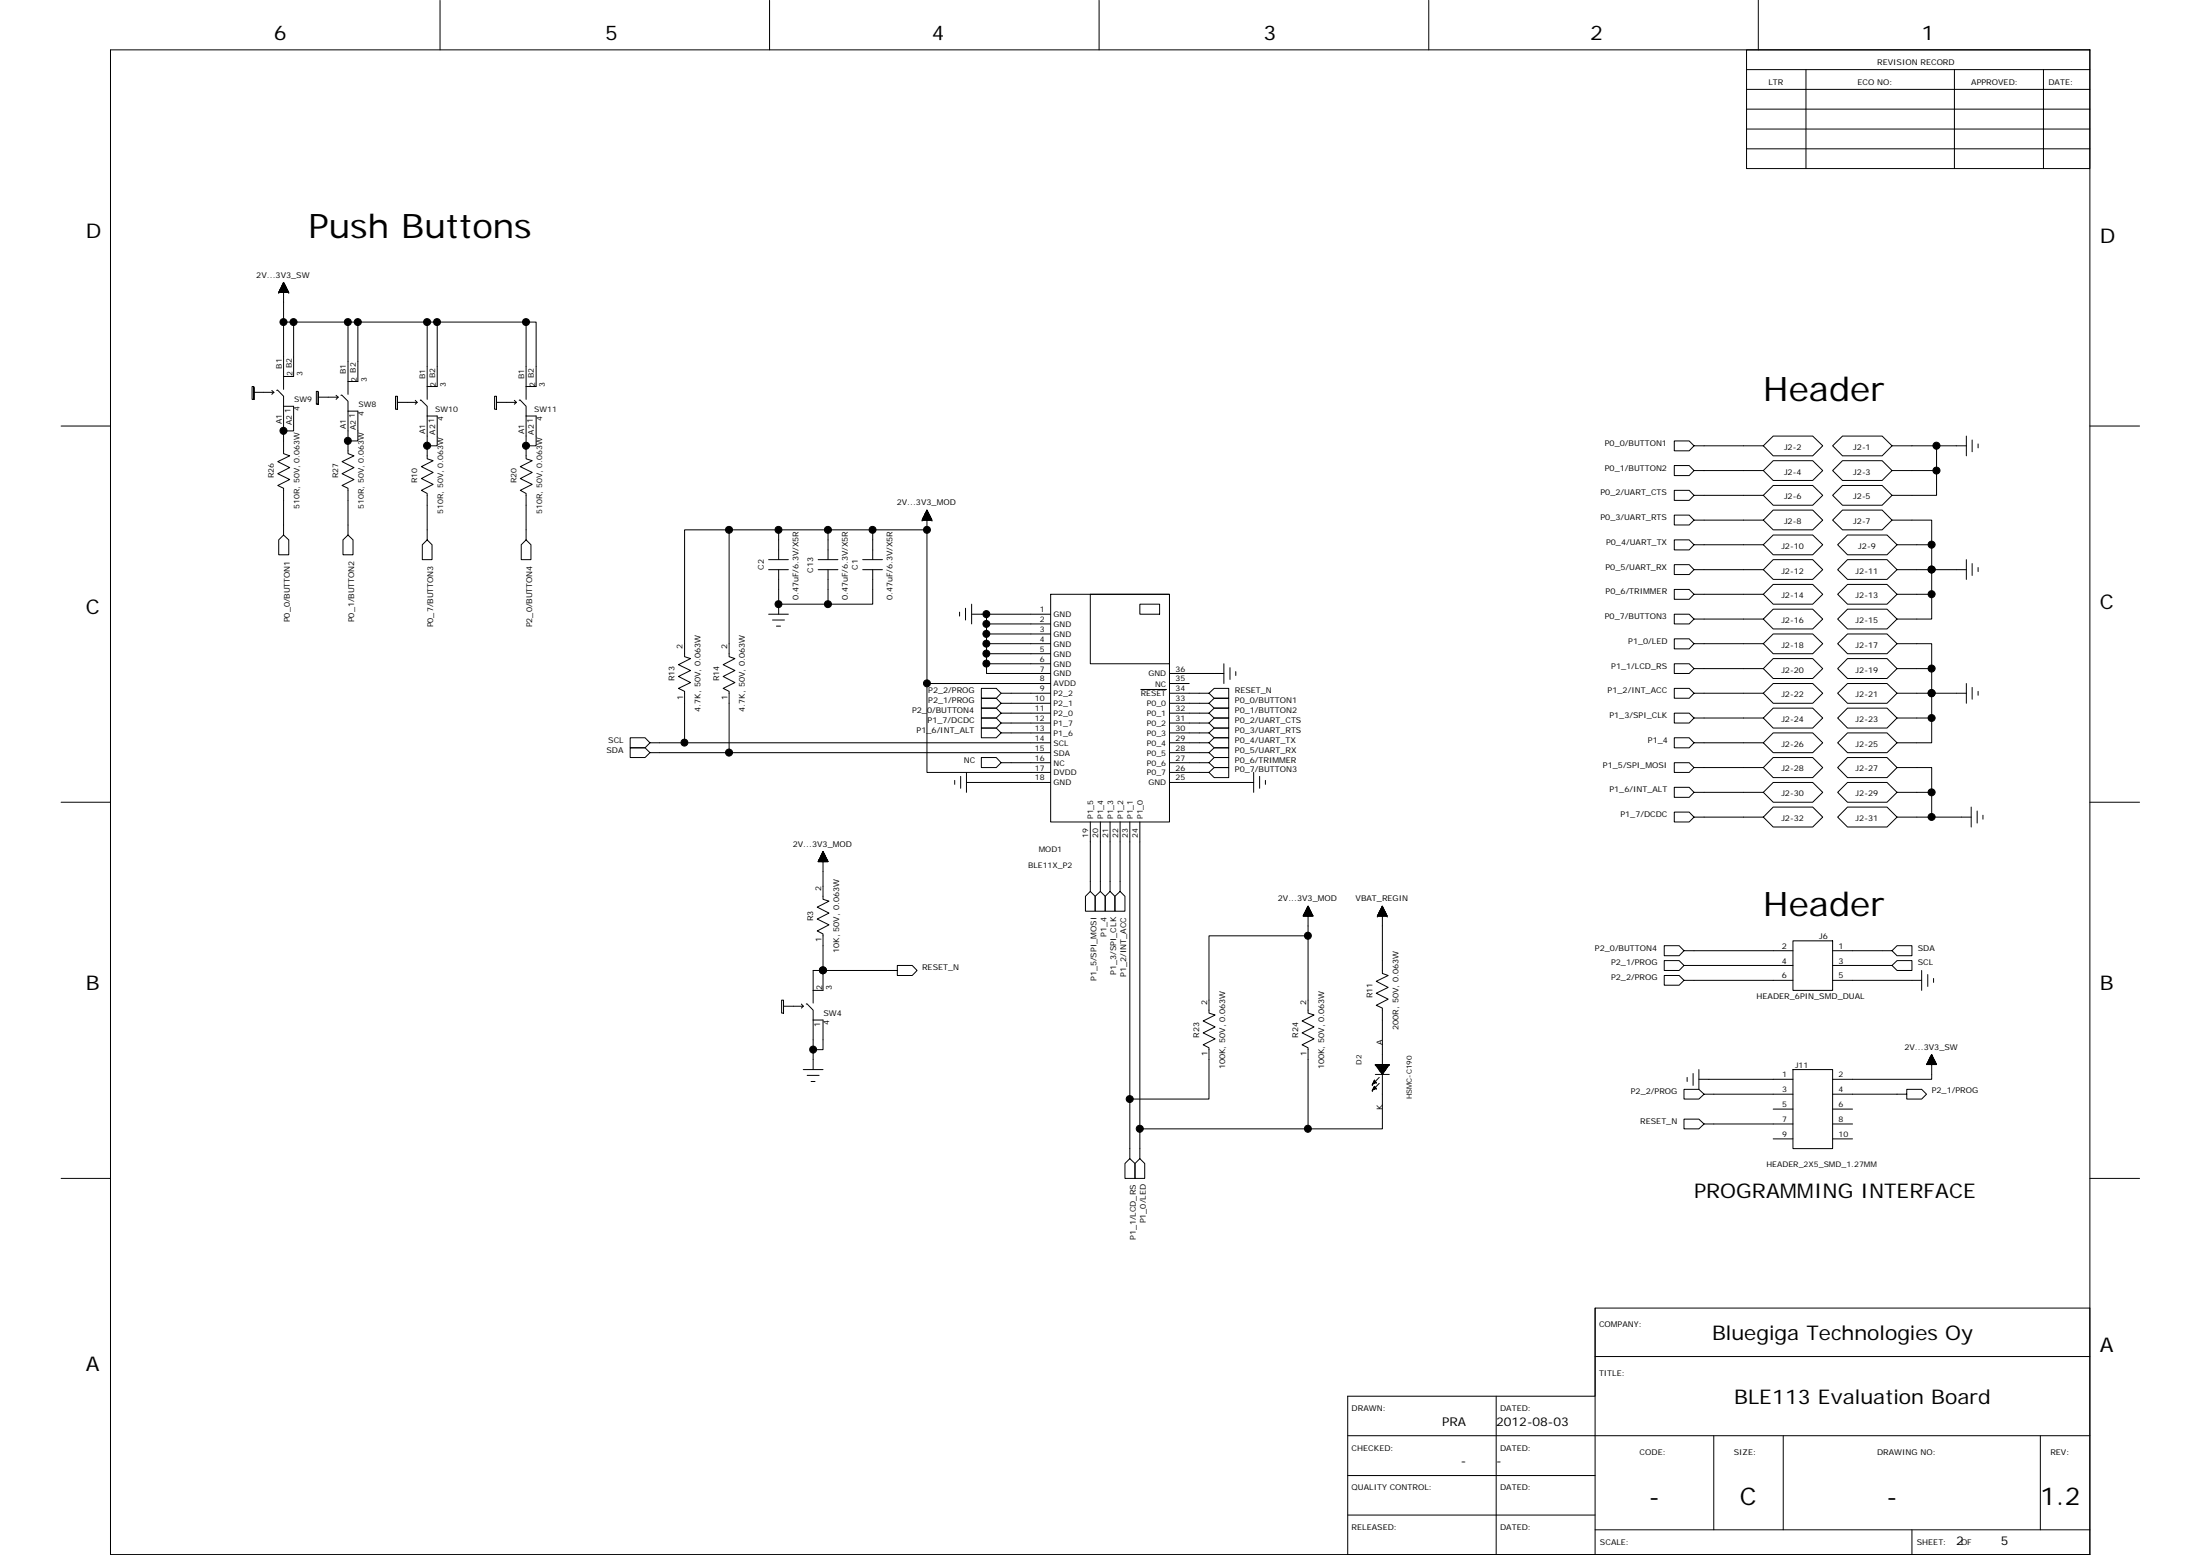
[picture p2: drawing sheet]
<svg xmlns="http://www.w3.org/2000/svg" width="297mm" height="210mm" viewBox="0 0 297 210" stroke-linecap="round" stroke-linejoin="round" font-family="sans-serif">
<g fill="none" stroke="#000" stroke-width=".14">
<path d="M14.9 6.7h267.3v203.1h-267.3zM59.4 0v6.7M103.9 0v6.7M148.4 0v6.7M192.9 0v6.7M235.8 6.7h46.4v16.1h-46.4zM235.8 14.7h46.4M235.8 9.4h46.4M235.8 12.1h46.4M235.8 17.4h46.4M237.4 0v6.7M243.8 9.4v13.4"/>
<path d="M263.9 9.4v13.4M275.9 9.4v13.4M37.6 39.5h.1M37.7 39.5h1.2M37.7 39.3v.2M37.7 39.4h1.2M37.7 39.3h1.2M37.7 39.2v.3M37.7 39.3h1.2v.2M37.8 39.2h1M37.8 39.1v.4M37.8 39.1h1v.4"/>
<path d="M37.8 39v.5M37.8 39.1h1M37.9 39h.8M37.9 38.9v.6M37.9 39h.8v.5M37.9 38.9h.8M38 38.8v.7M38 38.9h.6M38 38.8h.6M38 38.7v.8M38 38.7h.6M38.1 38.6h.4v.9"/>
<path d="M38.1 38.6v.9M38.1 38.6h.4M38.1 38.5h.4v1M38.1 38.5v1M38.1 38.5h.4M38.2 38.4h.2M38.2 38.4v1.1M38.2 38.3h.2M38.2 38.2v1.3M38.2 38.2h.2M38.3 38.2h.1M38.3 39.5v-1.4l.7 1.4h-1.4l.7-1.4v14.5"/>
<path d="M38.3 38.1h.1M38.3 38.2v1.3M38.4 38.3v1.2M38.4 38.4v1.1M38.6 38.7v.8M38.6 38.8v.7M38.8 39v.5M38.9 39.4v.1M39 39.5h.1M235.8 20.1h46.4M8.3 57.5h6.6M34.3 52.3v1.6v-1.7h-.3v1.7h.3"/>
<path d="M34.3 53h2.7M36.7 52.7l.3 .3M37 53l-.3 .2M37.4 52.7l.1-.1 .8 .9v1.3M38.3 54.8h1.3v3.4h-1.3zM38.3 43.5h8.7M38.3 58.2v3l.8 .3-1.6 .8 1.6 .8-1.6 .8 1.6 .8-1.6 .8 .8 .4v6.3l.7 .7v2h-1.4v-2l.7-.7M39.6 43.5v7.3h-1.3M43 53v1.6v-1.8h-.3v1.8h.3M43 53.6h2.7M45.4 53.4l.3 .2M45.7 53.6l-.3 .3"/>
<path d="M46 53.4l.1-.1 .9 .9v1.3M47 59.5v1.7l.8 .3-1.6 .8 1.6 .8-1.6 .8 1.6 .8-1.6 .8 .8 .4v6.3l.7 .7v2h-1.4v-2l.7-.7M47 55.5h1.3v4h-1.3zM47 59.5h.1M48.3 43.5v8h-1.3M48.3 43.5h10.7M48.3 43.5h-1.3v9.7M53.7 54.3h2.6M53.7 53.6v1.6v-1.7h-.3v1.7h.3M56.1 54l.2 .3M56.3 54.3l-.2 .3M56.7 54h.1l.9 .8v1.4"/>
<path d="M57.7 56.2v5.7l.8 .3-1.6 .8 1.6 .8-1.6 .8 1.6 .8-1.6 .8 .8 .4v6.3l.6 .6v2h-1.3v-2l.7-.6M57.7 56.2h1.3v2.7v1.3h-1.3M57.7 43.5v10.4M59 43.5v8.7h-1.3M59 43.5h13.4v8.7h-1.4M67 54.3h2.7M67 53.6v1.6v-1.7h-.2v1.7h.2M69.4 54l.3 .3M69.7 54.3l-.3 .3M70.1 54h.1l.8 .8v1.4M71 56.2v5.7l.9 .3-1.7 .8 1.7 .8-1.7 .8 1.7 .8-1.7 .8 .8 .4v6.3l.7 .6v2h-1.3v-2l.6-.6M71 56.2h1.4v4h-1.4"/>
<path d="M71 43.5v10.4M265.5 58.9v2.6M266.3 59.4v1.6M267.1 59.9v.6M282.2 57.5h6.7M98.4 71.5v17.1l.8 .3-1.6 .8 1.6 .8-1.6 .8 1.6 .8-1.6 .8 .8 .4v8.3h43.5M103.8 75.5h2.6M103.8 76.9h2.6M105.1 71.5h-12.7v17.1l.8 .3-1.6 .8 1.6 .8-1.6 .8 1.6 .8-1.6 .8 .8 .4v7h49.5M105.1 71.5v4M105.1 76.9v6M105.1 71.5h12.7"/>
<path d="M110.5 75.5h2.6M110.5 76.9h2.6M111.8 71.5v4M111.8 76.9v4.7M116.5 75.5h2.6M116.5 76.9h2.6M117.8 76.9v4.7h-12.7M117.8 71.5h7.4v20.8M117.8 71.5v4M124.5 70.2h.1M124.5 70.2h1.3M124.6 70.1v.1"/>
<path d="M124.6 70.1h1.2M124.6 70.1h1.1M124.6 70h1.1M124.6 69.9v.3M124.6 69.9h1.1M124.7 69.9h.9M124.7 69.8h.9M124.8 69.7v.5M124.8 69.7h.8M124.8 69.7h.7M124.8 69.6h.7M124.9 69.4v.8"/>
<path d="M124.9 69.5h.6M124.9 69.4h.5M124.9 69.3v.9M124.9 69.3h.5M125 69.2v1M125 69.3h.3M125 69.2h.3v1M125 69.1v1.1M125.1 69.1h.2M125.1 69v1.2M125.1 69.1h.1M125.1 69h.1"/>
<path d="M125.1 68.9v1.3M125.1 68.9l.1 1.3M125.2 68.9h.1M125.2 68.9l.6 1.3h-1.3l.7-1.3v2.6M125.2 71.5h.1M125.2 69v1.2M125.4 69.3v.9M125.5 69.4v.8M125.5 69.5h-.7v.7M125.5 69.6v.6M125.6 69.7v.5M125.6 69.7h-.9v.5"/>
<path d="M125.6 69.8v.4M125.7 69.9v.3M125.7 70h-1.1v.2M125.7 70v.2M125.8 70.1v.1M125.8 70.2h.1M238.1 60.2l1.3-1.3h5.3l1.4 1.3-1.4 1.3h-5.3zM238.1 73.5l1.3-1.3h5.3l1.4 1.3-1.4 1.4h-5.3zM238.1 60.2h-9.4l-.6 .7h-2v-1.4h2l.6 .7M238.1 63.5h-9.4l-.6 .7h-2v-1.4h2l.6 .7M238.1 66.9h-9.4l-.6 .6h-2v-1.3h2l.6 .7M238.1 70.2h-9.4l-.6 .7h-2v-1.4h2l.6 .7"/>
<path d="M238.1 73.5h-9.4l-.6 .7h-2v-1.3h2l.6 .6M238.1 76.9h-9.4l-.6 .7h-2v-1.4h2l.6 .7M239.4 62.2h5.3l1.4 1.3-1.4 1.4h-5.3l-1.3-1.4zM239.4 65.5h5.3l1.4 1.4-1.4 1.3h-5.3l-1.3-1.3zM239.4 68.9h5.3l1.4 1.3-1.4 1.3h-5.3l-1.3-1.3zM239.4 75.5h5.3l1.4 1.4-1.4 1.3h-5.3l-1.3-1.3zM239.4 78.9h5.3l1.4 1.3-1.4 1.4h-5.3l-1.3-1.4zM247.4 60.2l1.4-1.3h5.3l1.4 1.3-1.4 1.3h-5.3zM247.4 63.5l1.4-1.3h5.3l1.4 1.3-1.4 1.4h-5.3zM247.4 66.9l1.4-1.4h5.3l1.4 1.4-1.4 1.3h-5.3zM248.1 73.5l1.3-1.3h5.4l1.3 1.3-1.3 1.4h-5.4zM248.8 68.9h5.3l1.4 1.3-1.4 1.3h-5.3l-1.4-1.3z"/>
<path d="M249.4 75.5h5.4l1.3 1.4-1.3 1.3h-5.4l-1.3-1.3zM255.5 70.2h5.3v3.3M255.5 60.2h10M255.5 63.5h6M256.1 73.5h4.7v3.4M256.1 76.9h9.4M260.8 76.9v6.7h-4.7M260.8 76.9h.1M261.5 60.2v6.7h-6M265.5 75.5v2.7M266.3 76.1v1.6M267.1 76.6v.6"/>
<path d="M103.8 82.9h2.6M104.3 83.7h1.6M104.8 84.5h.6M105.1 81.6h.1M125.2 92.3v12h16.7M129.6 82.6v.6M130.4 82.1v1.6M131.2 81.6v2.6M131.2 82.9h10.7M133.2 89.6v1.3h8.7M133.2 88.2v1.4h8.7M133.2 86.9v1.3h8.7"/>
<path d="M133.2 85.6v1.3h8.7M133.2 84.2v1.4h8.7M133.2 82.9v1.3h8.7M141.9 80.2h16v30.8h-16zM141.9 93.6h-6.7l-.7 .7h-2v-1.4h2l.7 .7M141.9 94.9h-6.7l-.7 .7h-2v-1.3h2l.7 .6M141.9 96.3h-6.7l-.7 .6h-2v-1.3h2l.7 .7M141.9 97.6h-6.7l-.7 .7h-2v-1.4h2l.7 .7M141.9 98.9h-6.7l-.7 .7h-2v-1.3h2l.7 .6M141.9 92.3h-16.7M147.2 80.2h10.7v9.4h-10.7zM153.9 81.6h2.7v1.3h-2.7z"/>
<path d="M154 93.1h3.5M157.9 93.6h5.3l.7 .7h2v-1.4h-2l-.7 .7M157.9 94.9h5.3l.7 .7h2v-1.3h-2l-.7 .6M157.9 96.3h5.3l.7 .6h2v-1.3h-2l-.7 .7M157.9 97.6h5.3l.7 .7h2v-1.4h-2l-.7 .7M157.9 98.9h5.3l.7 .7h2v-1.3h-2l-.7 .6M157.9 90.9h7.3M157.9 92.3h2.7M165.2 89.6v2.7M166.1 90.1v1.6M166.9 90.7v.5M238.1 86.9l1.3-1.3h5.3l1.4 1.3-1.4 1.3h-5.3z"/>
<path d="M238.1 93.6l1.3-1.3h5.3l1.4 1.3-1.4 1.3h-5.3zM238.1 80.2h-9.4l-.6 .7h-2v-1.3h2l.6 .6M238.1 83.6h-9.4l-.6 .6h-2v-1.3h2l.6 .7M238.1 86.9h-9.4l-.6 .7h-2v-1.4h2l.6 .7M238.1 90.3h-9.4l-.6 .6h-2v-1.3h2l.6 .7M238.1 93.6h-9.4l-.6 .7h-2v-1.4h2l.6 .7M238.1 96.9h-9.4l-.6 .7h-2v-1.3h2l.6 .6M239.4 82.2h5.3l1.4 1.4-1.4 1.3h-5.3l-1.3-1.3zM239.4 88.9h5.3l1.4 1.4-1.4 1.3h-5.3l-1.3-1.3zM239.4 95.6h5.3l1.4 1.3-1.4 1.4h-5.3l-1.3-1.4zM239.4 98.9h5.3l1.4 1.4-1.4 1.3h-5.3l-1.3-1.3zM248.1 80.2l1.3-1.3h5.4l1.3 1.3-1.3 1.4h-5.4z"/>
<path d="M248.1 83.6l1.3-1.4h5.4l1.3 1.4-1.3 1.3h-5.4zM248.1 86.9l1.3-1.3h5.4l1.3 1.3-1.3 1.3h-5.4zM248.1 93.6l1.3-1.3h5.4l1.3 1.3-1.3 1.3h-5.4zM248.1 96.9l1.3-1.3h5.4l1.3 1.3-1.3 1.4h-5.4zM249.4 88.9h5.4l1.3 1.4-1.3 1.3h-5.4l-1.3-1.3zM256.1 86.9h4.7v3.4M256.1 90.3h4.7v3.3M256.1 80.2h4.7M256.1 93.6h9.4M256.1 96.9h4.7M260.8 93.6v6.7h-4.7M260.8 93.6h.1"/>
<path d="M265.5 92.3v2.6M266.3 92.8v1.6M267.1 93.3v.6M8.3 108.3h6.6M87.8 100.3l-.7-.7h-2v1.3h2l.7-.6h4.6M87.8 101.6l-.7-.7h-2v1.4h2l.7-.7h10.6M110.5 116.2v.1h1.3h-1.3M110.5 116.2h1.3M110.5 116.1v.2M110.5 116.1h1.2v.2M110.6 116.1h1.1M110.6 116v.3"/>
<path d="M110.6 116h1.1v.3M110.6 116h1M110.7 115.9v.4M110.7 115.9h.9v.4M110.7 115.9h.9M110.7 116.3v-.5h.8v.5M110.7 115.8h.8M110.8 116.3v-.6h.7v.6M110.8 115.7h.7M110.8 115.5v.8M110.8 115.6h.6v.7M110.8 115.5h.6"/>
<path d="M110.9 115.5h.5v.8M110.9 115.4h.5v.9M111 115.3h.3v1M111 115.1v1.2M111 115.2h.2v1.1M111 115.1h.2M111.1 115v1.3M111.1 115.1h.1v1.2M111.1 115h.1M111.1 115l.7 1.3h-1.3l.6-1.3v6.4l.8 .2-1.6 .8 1.6 .9-1.6 .8 1.6 .7-1.6 .9 .8 .4v7.6h-1.3M111.3 115.3h-.3v1M111.3 115.3h-.4v1"/>
<path d="M111.4 115.4h-.5v.9M128.9 105.3v.6M129.7 104.8v1.6M130.5 104.3v2.7M141.9 103h-6.7l-.7 .6h-2v-1.3h2l.7 .7M141.9 105.6h-11.4M147.2 111v9.3l.7 .7v2h-1.3v-2l.6-.7M148.6 111v9.3l.6 .7v2h-1.3v-2l.7-.7M149.9 111v9.3l.6 .7v2h-1.3v-2l.7-.7M151.2 111v9.3l.7 .7v2h-1.4v-2l.7-.7M152.5 111v37.4h10.7v-7l-.7-.4 1.6-.8-1.6-.8 1.6-.8-1.6-.8 1.6-.8-.9-.2v-10.5h13.4v-4l-.7 1.4h1.4l-.7-1.4v1.4M153.9 111v45.4l.7 .7v2h-1.4v-2l.7-.7"/>
<path d="M157.9 100.3h5.3l.7 .6h2v-1.3h-2l-.7 .7M157.9 101.6h5.3l.7 .7h2v-1.4h-2l-.7 .7M157.9 103h5.3l.7 .6h2v-1.3h-2l-.7 .7M157.9 104.3h5.3l.7 .7h2v-1.4h-2l-.7 .7M157.9 105.6h11.4M169.3 104.3v2.7M170.1 104.8v1.6M170.9 105.3v.6M238.1 100.3h-9.4l-.6 .6h-2v-1.3h2l.6 .7M238.1 103.6h-9.4l-.6 .7h-2v-1.3h2l.6 .6M238.1 107h-9.4l-.6 .6h-2v-1.3h2l.6 .7M238.1 110.3h-9.4l-.6 .7h-2v-1.4h2l.6 .7"/>
<path d="M239.4 102.3h5.3l1.4 1.3-1.4 1.4h-5.3l-1.3-1.4zM239.4 105.6h5.3l1.4 1.4-1.4 1.3h-5.3l-1.3-1.3zM239.4 108.9h5.3l1.4 1.4-1.4 1.3h-5.3l-1.3-1.3zM248.1 100.3l1.3-1.4h5.4l1.3 1.4-1.3 1.3h-5.4zM248.1 107l1.3-1.4h5.4l1.3 1.4-1.3 1.3h-5.4zM249.4 102.3h5.4l1.3 1.3-1.3 1.4h-5.4l-1.3-1.4zM249.4 108.9h5.4l1.3 1.4-1.3 1.3h-5.4l-1.3-1.3zM256.1 103.6h4.7v3.4M256.1 107h4.7v3.3M256.1 110.3h10M266.1 108.9v2.7M267 109.5v1.6"/>
<path d="M267.7 110v.6M282.2 108.3h6.7M105.8 135.8h2.7M105.8 135.1v1.7v-1.8h-.3v1.8h.3M108.2 135.5l.3 .3M108.5 135.8l-.3 .3M108.9 135.5l.9 .9v1.3M109.8 137.7h1.3v4h-1.3v2.7M109.8 137.7v4M111.1 131h10.1v-.7h2l.6 .7-.6 .7h-2v-.7M111.1 131h.1M111.1 131h-1.3v4.4"/>
<path d="M176 123.6h1.3M176 123.6h1.2M176 123.5h1.2M176.1 123.4v.3M176.1 123.4h1v.3M176.1 123.4h1M176.1 123.3h1M176.2 123.1v.6M176.2 123.2h.8M176.2 123.1h.8M176.3 123.1h.7v.6M176.3 122.9v.8"/>
<path d="M176.3 123h.6M176.3 122.9h.6M176.4 122.8v.9M176.4 122.9h.5M176.4 122.8h.5M176.4 122.7v1M176.4 122.8h.4M176.4 122.7h.4M176.4 122.6v1.1M176.5 122.6h.3v1.1M176.5 122.5v1.2M176.5 122.6h.2"/>
<path d="M176.5 122.5h.2M176.5 122.4v1.3M176.5 122.4h.2M176.6 122.4h.1M176.7 122.4v1.3M176.7 122.5v1.2M176.8 122.7v1M176.9 122.9v.8M176.9 123v.7M177 123h-.7v.7M177 123.2v.5M177.1 123.3h-1v.4"/>
<path d="M177.1 123.3v.4M177.2 123.5h-1.2v.2M177.2 123.5v.2M186 123.7h.1M186 123.6h1.2M186 123.5v.1h1.3M186.1 123.5h1.1M186.1 123.4h1.1M186.1 123.3v.4M186.2 123.3h.9M186.2 123.1h.8v.6M186.2 123.1v.6"/>
<path d="M186.3 123.1h.7M186.3 123h.7v.7M186.3 122.9h.6M186.3 122.9v.8M186.4 122.7v1M186.4 122.8h.5M186.4 122.8h.4M186.5 122.6v1.1M186.5 122.7h.3v1M186.5 122.7h.3M186.5 122.5v1.2M186.5 122.6h.3"/>
<path d="M186.5 122.6h.2M186.6 122.4v1.3M186.6 122.5h.1M186.6 122.4h.1M186.6 122.3v1.4M186.6 122.4l.1 1.3M186.6 122.3l.7 1.4h-1.3l.6-1.4v9.1l.8 .3-1.6 .8 1.6 .8-1.6 .8 1.6 .8-1.6 .8 .8 .4v16.3h-10v-11l-.8-.4 1.6-.8-1.6-.8 1.6-.8-1.6-.8 1.6-.8-.8-.2v-10.5M186.7 122.5v1.2M186.8 122.6v1.1M186.9 122.8v.9M186.9 122.9v.8M187 123h-.7v.7"/>
<path d="M187.1 123.2h-.9v.5M187.1 123.2v.5M187.2 123.3v.4M187.2 123.4h-1.1v.3M187.2 123.4v.3M187.2 123.5v.2M187.3 123.7h.1M242.1 127h5.3v6.7h-5.3zM242.1 128.3h-14.7l-.7 .7h-2v-1.3h2l.7 .6M242.1 130.3h-14.7l-.7 .7h-2v-1.3h2l.7 .6M242.1 132.3h-14.7l-.7 .7h-2v-1.3h2l.7 .6M247.4 132.3h12.1"/>
<path d="M255.5 128.3l.6-.6h2v1.3h-2l-.6-.7h-8.1M255.5 130.3l.6-.6h2v1.3h-2l-.6-.7h-8.1M259.5 131v2.7M260.3 131.6v1.6M261.1 132.1v.5M8.3 159.1h6.6M108.5 144.4h2.6M109 145.2h1.6M109.5 146h.5M152.5 148.4v8l.7 .7v2h-1.3v-2l.6-.7M153.9 152.4h22.7M185.3 146.4h.1"/>
<path d="M185.3 147.2h.1M185.4 146.1v.2M185.4 146.1h.4M185.4 146.8v.3M185.4 146.9h.4M185.5 146h.2v.2M185.5 146.8h.2v.2M185.6 145.8v.4h-.2M185.6 145.8h.1M185.6 145.8l.2 .3-.5 .3zM185.6 146.6v.4h-.2M185.6 146.6h.1"/>
<path d="M185.6 146.6l.2 .3-.5 .3zM185.7 145h1.9M185.7 143.7h1.9l-1 1.3zM185.7 143.7h.1M185.7 143.7h1.9M185.8 143.8h1.7M185.8 146.1h.1M185.8 146.9h.1M185.8 143.7v.2M185.9 144h1.5M186 143.7v.4h1.3v-.4M186.1 144.2h1.1"/>
<path d="M186.1 143.7v.6M186.2 144.4h.9M186.2 145.4l-.8 .8M186.2 146.2l-.8 .8M186.2 143.7v.8M186.3 144.5h.7M186.3 144.6h.6M186.3 143.7v1M186.5 144.8h.3M186.5 143.7v1.2M186.5 144.9h.2M186.8 143.7v1.2"/>
<path d="M186.9 143.7v1M187 143.7v.8M187.2 143.7v.6M187.4 143.7v.2M187.6 143.7h.1M227.8 145.4v.6M228.6 144.9v1.6M229.4 144.4v2.6M229.4 145.7h12.7M230.1 147.7l-.7-.7h-2v1.4h2l.7-.7h12M239.4 149.7h2.7M239.4 153.7h2.7"/>
<path d="M242.1 144.4h5.3v10.6h-5.3zM242.1 151.7h-12l-.7 .7h-2v-1.3h2l.7 .6M247.4 147.7h10v-.7h2.1l.6 .7-.6 .7h-2.1v-.7M247.4 149.7h2.7M247.4 151.7h2.7M247.4 153.7h2.7M260.2 143.6v.1M260.2 143.7h1.2M260.2 143.6h1.2M260.2 143.5v.2M260.2 143.5h1.2M260.3 143.4v.3"/>
<path d="M260.3 143.5h1v.2M260.3 143.4h1M260.3 143.3v.4M260.3 143.4h1v.3M260.3 143.3h1M260.4 143.2v.5M260.4 143.2h.8v.5M260.4 143.2h.8M260.4 143.1v.6M260.4 143.1h.8v.6M260.5 143.1h.6M260.5 143v.7"/>
<path d="M260.5 143h.6v.7M260.5 143h.6M260.5 142.9v.8M260.5 142.9h.6M260.6 142.9h.5v.8M260.6 142.7v1M260.6 142.8h.4M260.6 142.7h.4M260.6 142.6v1.1M260.7 142.6h.2M260.7 142.5v1.2M260.7 142.4v1.3"/>
<path d="M260.7 142.5h.2v1.2M260.8 142.5h.1M260.8 142.4v1.3M260.8 142.4h.1M260.8 142.4l.7 1.3h-1.4l.7-1.3v3.3h-13.4M260.9 142.6v1.1M261 142.7v1M261 142.8v.9M261.4 143.5v.2M261.4 143.6v.1M282.2 159.1h6.7M215.4 176.6v33.2"/>
<path d="M282.2 176.6h-66.8v11.9h-33.4v21.3M182 193.8h100.2M182 199.2h33.4M202 188.5v21.3M215.4 183.1h66.8M231.4 193.8v12.7M240.8 193.8v12.7M275.5 193.8v12.7M182 204.5h33.4M215.4 206.5h66.8M258.1 206.5v3.3"/>
</g>
<g fill="#000" stroke="#000" stroke-width=".14">
<circle cx="38.3" cy="58.2" r=".48"/>
<circle cx="38.3" cy="43.5" r=".47"/>
<circle cx="39.6" cy="43.5" r=".47"/>
<circle cx="47" cy="59.5" r=".47"/>
<circle cx="47" cy="43.5" r=".47"/>
<circle cx="48.3" cy="43.5" r=".47"/>
<circle cx="57.7" cy="43.5" r=".47"/>
<circle cx="59" cy="43.5" r=".47"/>
<circle cx="71" cy="43.5" r=".47"/>
<circle cx="57.7" cy="60.2" r=".48"/>
<circle cx="71" cy="60.2" r=".48"/>
<circle cx="98.4" cy="71.5" r=".47"/>
<circle cx="105.1" cy="71.5" r=".47"/>
<circle cx="111.8" cy="71.5" r=".47"/>
<circle cx="117.8" cy="71.5" r=".47"/>
<circle cx="125.2" cy="71.5" r=".47"/>
<circle cx="260.8" cy="73.5" r=".48"/>
<circle cx="260.8" cy="76.9" r=".47"/>
<circle cx="261.5" cy="60.2" r=".48"/>
<circle cx="261.5" cy="63.5" r=".47"/>
<circle cx="105.1" cy="81.6" r=".47"/>
<circle cx="111.8" cy="81.6" r=".47"/>
<circle cx="125.2" cy="92.2" r=".47"/>
<circle cx="133.2" cy="88.2" r=".47"/>
<circle cx="133.2" cy="82.9" r=".47"/>
<circle cx="133.2" cy="85.6" r=".47"/>
<circle cx="133.2" cy="89.6" r=".47"/>
<circle cx="133.2" cy="84.2" r=".47"/>
<circle cx="133.2" cy="86.9" r=".47"/>
<circle cx="260.8" cy="80.2" r=".48"/>
<circle cx="260.8" cy="90.2" r=".48"/>
<circle cx="260.8" cy="93.6" r=".48"/>
<circle cx="260.8" cy="96.9" r=".47"/>
<circle cx="92.4" cy="100.2" r=".47"/>
<circle cx="98.4" cy="101.6" r=".48"/>
<circle cx="260.8" cy="110.3" r=".47"/>
<circle cx="260.8" cy="107" r=".47"/>
<circle cx="111.1" cy="131" r=".47"/>
<circle cx="176.6" cy="126.3" r=".47"/>
<circle cx="109.8" cy="141.7" r=".47"/>
<circle cx="152.5" cy="148.4" r=".47"/>
<circle cx="153.9" cy="152.4" r=".48"/>
<circle cx="176.6" cy="152.4" r=".47"/>
</g>
<g font-size="4.6">
<text x="41.7" y="32.1">Push Buttons</text>
<text x="238.1" y="54.2">Header</text>
<text x="238.1" y="123.7">Header</text>
</g>
<g font-size="3.3">
<text x="222.6" y="203.1">-</text>
<text x="234.9" y="203.1">C</text>
<text x="254.7" y="203.1">-</text>
<text x="275.5" y="203.1">1.2</text>
</g>
<g font-size="2.7">
<text x="37" y="5.4">6</text>
<text x="81.7" y="5.4">5</text>
<text x="125.8" y="5.4">4</text>
<text x="170.6" y="5.4">3</text>
<text x="214.7" y="5.4">2</text>
<text x="259.5" y="5.4">1</text>
<text x="11.6" y="32.1">D</text>
<text x="283.5" y="32.8">D</text>
<text x="11.6" y="82.9">C</text>
<text x="283.5" y="82.2">C</text>
<text x="11.6" y="133.7">B</text>
<text x="283.5" y="133.7">B</text>
<text x="228.7" y="161.8">PROGRAMMING INTERFACE</text>
<text x="11.6" y="185.1">A</text>
<text x="231.2" y="180.8">Bluegiga Technologies Oy</text>
<text x="283.5" y="182.5">A</text>
<text x="234.1" y="189.5">BLE113 Evaluation Board</text>
</g>
<g font-size="1.6">
<text x="194.7" y="192.4">PRA</text>
<text x="197.2" y="197.8">-</text>
<text x="202" y="192.4">2012-08-03</text>
<text x="202" y="197.8">-</text>
<text x="264.1" y="208.5">2</text>
<text x="270.1" y="208.5">5</text>
</g>
<g font-size="1.1">
<text x="238.8" y="11.4">LTR</text>
<text x="250.8" y="11.4">ECO NO:</text>
<text x="253.4" y="8.7">REVISION RECORD</text>
<text x="266.1" y="11.4">APPROVED:</text>
<text x="276.6" y="11.4">DATE:</text>
<text x="34.6" y="37.5">2V...3V3_SW</text>
<text x="216.7" y="60.2">P0_0/BUTTON1</text>
<text x="216.7" y="63.5">P0_1/BUTTON2</text>
<text x="240.9" y="60.7">J2-2</text>
<text x="240.9" y="64.1">J2-4</text>
<text x="250.2" y="60.7">J2-1</text>
<text x="250.2" y="64.1">J2-3</text>
<text x="121.1" y="68.2">2V...3V3_MOD</text>
<text x="216.1" y="66.9">P0_2/UART_CTS</text>
<text x="216.1" y="70.2">P0_3/UART_RTS</text>
<text x="240.9" y="67.4">J2-6</text>
<text x="240.9" y="70.7">J2-8</text>
<text x="250.2" y="67.4">J2-5</text>
<text x="250.2" y="70.7">J2-7</text>
<text x="103.1" y="76.9" transform="rotate(-90 103.1 76.9)">C2</text>
<text x="109.8" y="77.3" transform="rotate(-90 109.8 77.3)">C13</text>
<text x="115.8" y="76.9" transform="rotate(-90 115.8 76.9)">C1</text>
<text x="216.8" y="76.9">P0_5/UART_RX</text>
<text x="216.8" y="73.5">P0_4/UART_TX</text>
<text x="240.5" y="74.1">J2-10</text>
<text x="240.5" y="77.4">J2-12</text>
<text x="250.5" y="77.4">J2-11</text>
<text x="250.9" y="74.1">J2-9</text>
<text x="107.8" y="81" transform="rotate(-90 107.8 81)">0.47uF/6.3V/X5R</text>
<text x="114.5" y="81" transform="rotate(-90 114.5 81)">0.47uF/6.3V/X5R</text>
<text x="120.5" y="81" transform="rotate(-90 120.5 81)">0.47uF/6.3V/X5R</text>
<text x="216.7" y="83.6">P0_7/BUTTON3</text>
<text x="216.8" y="80.2">P0_6/TRIMMER</text>
<text x="240.5" y="80.8">J2-14</text>
<text x="250.5" y="80.8">J2-13</text>
<text x="39.1" y="84" transform="rotate(-90 39.1 84)">P0_0/BUTTON1</text>
<text x="47.8" y="84" transform="rotate(-90 47.8 84)">P0_1/BUTTON2</text>
<text x="58.5" y="84.7" transform="rotate(-90 58.5 84.7)">P0_7/BUTTON3</text>
<text x="71.9" y="84.7" transform="rotate(-90 71.9 84.7)">P2_0/BUTTON4</text>
<text x="92.1" y="87.6" transform="rotate(-90 92.1 87.6)">2</text>
<text x="98.2" y="87.6" transform="rotate(-90 98.2 87.6)">2</text>
<text x="219.8" y="86.9">P1_0/LED</text>
<text x="240.5" y="84.1">J2-16</text>
<text x="240.5" y="87.4">J2-18</text>
<text x="250.5" y="84.1">J2-15</text>
<text x="250.5" y="87.4">J2-17</text>
<text x="91.1" y="92" transform="rotate(-90 91.1 92)">R13</text>
<text x="92.2" y="94.5" transform="rotate(-90 92.2 94.5)">1</text>
<text x="97.1" y="92" transform="rotate(-90 97.1 92)">R14</text>
<text x="98.2" y="94.5" transform="rotate(-90 98.2 94.5)">1</text>
<text x="125.3" y="93.6">P2_2/PROG</text>
<text x="125.3" y="94.9">P2_1/PROG</text>
<text x="166.7" y="93.6">RESET_N</text>
<text x="166.7" y="94.9">P0_0/BUTTON1</text>
<text x="217.1" y="93.6">P1_2/INT_ACC</text>
<text x="217.5" y="90.3">P1_1/LCD_RS</text>
<text x="240.5" y="90.8">J2-20</text>
<text x="240.5" y="94.1">J2-22</text>
<text x="250.5" y="90.8">J2-19</text>
<text x="250.5" y="94.1">J2-21</text>
<text x="81.9" y="101.6">SDA</text>
<text x="82.1" y="100.3">SCL</text>
<text x="94.6" y="96.1" transform="rotate(-90 94.6 96.1)">4.7K, 50V, 0.063W</text>
<text x="100.6" y="96.1" transform="rotate(-90 100.6 96.1)">4.7K, 50V, 0.063W</text>
<text x="123.1" y="96.3">P2_0/BUTTON4</text>
<text x="123.8" y="98.9">P1_6/INT_ALT</text>
<text x="125.2" y="97.6">P1_7/DCDC</text>
<text x="166.7" y="96.3">P0_1/BUTTON2</text>
<text x="166.7" y="97.6">P0_2/UART_CTS</text>
<text x="166.7" y="98.9">P0_3/UART_RTS</text>
<text x="166.7" y="100.3">P0_4/UART_TX</text>
<text x="166.7" y="101.6">P0_5/UART_RX</text>
<text x="217.3" y="96.9">P1_3/SPI_CLK</text>
<text x="222.5" y="100.3">P1_4</text>
<text x="240.5" y="97.5">J2-24</text>
<text x="240.5" y="100.8">J2-26</text>
<text x="250.5" y="97.5">J2-23</text>
<text x="250.5" y="100.8">J2-25</text>
<text x="130.1" y="103">NC</text>
<text x="166.7" y="103">P0_6/TRIMMER</text>
<text x="166.7" y="104.3">P0_7/BUTTON3</text>
<text x="216.4" y="103.6">P1_5/SPI_MOSI</text>
<text x="217.3" y="107">P1_6/INT_ALT</text>
<text x="240.5" y="104.1">J2-28</text>
<text x="240.5" y="107.5">J2-30</text>
<text x="250.5" y="104.1">J2-27</text>
<text x="250.5" y="107.5">J2-29</text>
<text x="218.8" y="110.3">P1_7/DCDC</text>
<text x="240.5" y="110.8">J2-32</text>
<text x="250.5" y="110.8">J2-31</text>
<text x="107" y="114.3">2V...3V3_MOD</text>
<text x="109.8" y="124.4" transform="rotate(-90 109.8 124.4)">R3</text>
<text x="110.9" y="120.3" transform="rotate(-90 110.9 120.3)">2</text>
<text x="172.5" y="121.6">2V...3V3_MOD</text>
<text x="183" y="121.6">VBAT_REGIN</text>
<text x="110.9" y="127.2" transform="rotate(-90 110.9 127.2)">1</text>
<text x="113.3" y="128.6" transform="rotate(-90 113.3 128.6)">10K, 50V, 0.063W</text>
<text x="124.5" y="130.9">RESET_N</text>
<text x="149.4" y="126.5" transform="rotate(-90 149.4 126.5)">P1_4</text>
<text x="150.7" y="131.6" transform="rotate(-90 150.7 131.6)">P1_3/SPI_CLK</text>
<text x="152.1" y="131.8" transform="rotate(-90 152.1 131.8)">P1_2/INT_ACC</text>
<text x="215.3" y="128.3">P2_0/BUTTON4</text>
<text x="217.5" y="130.3">P2_1/PROG</text>
<text x="240.6" y="128.1">2</text>
<text x="240.6" y="130.1">4</text>
<text x="245.6" y="126.7">J6</text>
<text x="248.2" y="128.1">1</text>
<text x="248.2" y="130.1">3</text>
<text x="258.9" y="128.3">SDA</text>
<text x="258.9" y="130.3">SCL</text>
<text x="111" y="133.7" transform="rotate(-90 111 133.7)">2</text>
<text x="111.2" y="137.2">SW4</text>
<text x="112.3" y="133.7" transform="rotate(-90 112.3 133.7)">3</text>
<text x="148" y="132.5" transform="rotate(-90 148 132.5)">P1_5/SPI_MOSI</text>
<text x="163" y="135.7" transform="rotate(-90 163 135.7)">2</text>
<text x="176.4" y="135.7" transform="rotate(-90 176.4 135.7)">2</text>
<text x="185.3" y="134.7" transform="rotate(-90 185.3 134.7)">R11</text>
<text x="217.5" y="132.3">P2_2/PROG</text>
<text x="237.2" y="134.9">HEADER_6PIN_SMD_DUAL</text>
<text x="240.6" y="132.1">6</text>
<text x="248.2" y="132.1">5</text>
<text x="110.7" y="138.6" transform="rotate(-90 110.7 138.6)">1</text>
<text x="111.9" y="138.4" transform="rotate(-90 111.9 138.4)">4</text>
<text x="161.9" y="140.1" transform="rotate(-90 161.9 140.1)">R23</text>
<text x="163" y="142.6" transform="rotate(-90 163 142.6)">1</text>
<text x="175.3" y="140.1" transform="rotate(-90 175.3 140.1)">R24</text>
<text x="176.4" y="142.6" transform="rotate(-90 176.4 142.6)">1</text>
<text x="186.6" y="141" transform="rotate(-90 186.6 141)">A</text>
<text x="188.8" y="139" transform="rotate(-90 188.8 139)">200R, 50V, 0.063W</text>
<text x="257.1" y="141.7">2V...3V3_SW</text>
<text x="165.4" y="144.3" transform="rotate(-90 165.4 144.3)">100K, 50V, 0.063W</text>
<text x="178.8" y="144.3" transform="rotate(-90 178.8 144.3)">100K, 50V, 0.063W</text>
<text x="186.6" y="149.8" transform="rotate(-90 186.6 149.8)">K</text>
<text x="220.2" y="147.7">P2_2/PROG</text>
<text x="260.8" y="147.6">P2_1/PROG</text>
<text x="221.5" y="151.7">RESET_N</text>
<text x="153.4" y="167.4" transform="rotate(-90 153.4 167.4)">P1_1/LCD_RS</text>
<text x="154.7" y="165.1" transform="rotate(-90 154.7 165.1)">P1_0/LED</text>
<text x="215.9" y="179.1">COMPANY:</text>
<text x="215.9" y="185.8">TITLE:</text>
<text x="182.5" y="190.5">DRAWN:</text>
<text x="202.5" y="190.5">DATED:</text>
<text x="182.5" y="195.8">CHECKED:</text>
<text x="202.5" y="195.8">DATED:</text>
<text x="221.4" y="196.5">CODE:</text>
<text x="234.1" y="196.5">SIZE:</text>
<text x="253.4" y="196.5">DRAWING NO:</text>
<text x="276.8" y="196.5">REV:</text>
<text x="182.5" y="201.1">QUALITY CONTROL:</text>
<text x="202.5" y="201.1">DATED:</text>
<text x="182.5" y="206.5">RELEASED:</text>
<text x="202.5" y="206.5">DATED:</text>
<text x="216" y="208.5">SCALE:</text>
<text x="258.8" y="208.5">SHEET:</text>
<text x="264.8" y="208.5">OF</text>
</g>
<g font-size="1">
<text x="38" y="49.8" transform="rotate(-90 38 49.8)">B1</text>
<text x="39.5" y="50.8" transform="rotate(-90 39.5 50.8)">2 B2</text>
<text x="40.8" y="50.8" transform="rotate(-90 40.8 50.8)">3</text>
<text x="46.7" y="50.5" transform="rotate(-90 46.7 50.5)">B1</text>
<text x="48.2" y="51.5" transform="rotate(-90 48.2 51.5)">2 B2</text>
<text x="49.5" y="51.5" transform="rotate(-90 49.5 51.5)">3</text>
<text x="57.4" y="51.1" transform="rotate(-90 57.4 51.1)">B1</text>
<text x="58.9" y="52.2" transform="rotate(-90 58.9 52.2)">2 B2</text>
<text x="60.2" y="52.2" transform="rotate(-90 60.2 52.2)">3</text>
<text x="70.8" y="51.1" transform="rotate(-90 70.8 51.1)">B1</text>
<text x="72.3" y="52.2" transform="rotate(-90 72.3 52.2)">2 B2</text>
<text x="73.6" y="52.2" transform="rotate(-90 73.6 52.2)">3</text>
<text x="38" y="57.2" transform="rotate(-90 38 57.2)">A1</text>
<text x="39.2" y="55.8" transform="rotate(-90 39.2 55.8)">1</text>
<text x="39.4" y="57.4" transform="rotate(-90 39.4 57.4)">A2</text>
<text x="39.7" y="54.3">SW9</text>
<text x="40.4" y="55.5" transform="rotate(-90 40.4 55.5)">4</text>
<text x="46.7" y="57.9" transform="rotate(-90 46.7 57.9)">A1</text>
<text x="47.9" y="56.4" transform="rotate(-90 47.9 56.4)">1</text>
<text x="48.1" y="58" transform="rotate(-90 48.1 58)">A2</text>
<text x="48.4" y="55">SW8</text>
<text x="49.1" y="56.2" transform="rotate(-90 49.1 56.2)">4</text>
<text x="57.4" y="58.6" transform="rotate(-90 57.4 58.6)">A1</text>
<text x="58.6" y="57.1" transform="rotate(-90 58.6 57.1)">1</text>
<text x="58.7" y="58.7" transform="rotate(-90 58.7 58.7)">A2</text>
<text x="58.8" y="55.6">SW10</text>
<text x="59.8" y="56.8" transform="rotate(-90 59.8 56.8)">4</text>
<text x="70.8" y="58.6" transform="rotate(-90 70.8 58.6)">A1</text>
<text x="72" y="57.1" transform="rotate(-90 72 57.1)">1</text>
<text x="72.1" y="58.7" transform="rotate(-90 72.1 58.7)">A2</text>
<text x="72.1" y="55.6">SW11</text>
<text x="73.2" y="56.8" transform="rotate(-90 73.2 56.8)">4</text>
<text x="37" y="64.5" transform="rotate(-90 37 64.5)">R26</text>
<text x="45.7" y="64.5" transform="rotate(-90 45.7 64.5)">R27</text>
<text x="56.3" y="65.2" transform="rotate(-90 56.3 65.2)">R10</text>
<text x="69.7" y="65.2" transform="rotate(-90 69.7 65.2)">R20</text>
<text x="40.4" y="68.6" transform="rotate(-90 40.4 68.6)">510R, 50V, 0.063W</text>
<text x="49.1" y="68.6" transform="rotate(-90 49.1 68.6)">510R, 50V, 0.063W</text>
<text x="59.8" y="69.3" transform="rotate(-90 59.8 69.3)">510R, 50V, 0.063W</text>
<text x="73.2" y="69.3" transform="rotate(-90 73.2 69.3)">510R, 50V, 0.063W</text>
<text x="140.4" y="82.6">1</text>
<text x="140.4" y="84">2</text>
<text x="142.3" y="83.3">GND</text>
<text x="140.4" y="85.3">3</text>
<text x="140.4" y="86.6">4</text>
<text x="140.4" y="88">5</text>
<text x="140.4" y="89.3">6</text>
<text x="142.3" y="84.6">GND</text>
<text x="142.3" y="86">GND</text>
<text x="142.3" y="87.3">GND</text>
<text x="142.3" y="88.6">GND</text>
<text x="139.7" y="94.7">10</text>
<text x="139.7" y="96">11</text>
<text x="140.4" y="90.7">7</text>
<text x="140.4" y="92">8</text>
<text x="140.4" y="93.3">9</text>
<text x="142.3" y="90">GND</text>
<text x="142.3" y="91.3">GND</text>
<text x="142.3" y="92.7">AVDD</text>
<text x="142.3" y="94">P2_2</text>
<text x="142.3" y="95.3">P2_1</text>
<text x="154" y="94">RESET</text>
<text x="154.8" y="95.3">P0_0</text>
<text x="155.1" y="91.3">GND</text>
<text x="156" y="92.7">NC</text>
<text x="158.7" y="96">32</text>
<text x="158.7" y="94.7">33</text>
<text x="158.7" y="93.3">34</text>
<text x="158.7" y="92">35</text>
<text x="158.7" y="90.7">36</text>
<text x="139.7" y="97.3">12</text>
<text x="139.7" y="98.7">13</text>
<text x="139.7" y="100">14</text>
<text x="139.7" y="101.3">15</text>
<text x="142.3" y="96.7">P2_0</text>
<text x="142.3" y="98">P1_7</text>
<text x="142.3" y="99.3">P1_6</text>
<text x="142.3" y="100.7">SCL</text>
<text x="154.8" y="100.7">P0_4</text>
<text x="154.8" y="99.3">P0_3</text>
<text x="154.8" y="98">P0_2</text>
<text x="154.8" y="96.7">P0_1</text>
<text x="158.7" y="101.3">28</text>
<text x="158.7" y="100">29</text>
<text x="158.7" y="98.7">30</text>
<text x="158.7" y="97.3">31</text>
<text x="139.7" y="102.7">16</text>
<text x="139.7" y="104">17</text>
<text x="139.7" y="105.3">18</text>
<text x="142.3" y="102">SDA</text>
<text x="142.3" y="103.4">NC</text>
<text x="142.3" y="104.7">DVDD</text>
<text x="142.3" y="106">GND</text>
<text x="154.8" y="104.7">P0_7</text>
<text x="154.8" y="103.4">P0_6</text>
<text x="154.8" y="102">P0_5</text>
<text x="155.1" y="106">GND</text>
<text x="158.7" y="105.3">25</text>
<text x="158.7" y="104">26</text>
<text x="158.7" y="102.7">27</text>
<text x="146.9" y="113.1" transform="rotate(-90 146.9 113.1)">19</text>
<text x="147.6" y="110.6" transform="rotate(-90 147.6 110.6)">P1_5</text>
<text x="148.3" y="113.1" transform="rotate(-90 148.3 113.1)">20</text>
<text x="149" y="110.6" transform="rotate(-90 149 110.6)">P1_4</text>
<text x="149.6" y="113.1" transform="rotate(-90 149.6 113.1)">21</text>
<text x="150.3" y="110.6" transform="rotate(-90 150.3 110.6)">P1_3</text>
<text x="151" y="113.1" transform="rotate(-90 151 113.1)">22</text>
<text x="151.6" y="110.6" transform="rotate(-90 151.6 110.6)">P1_2</text>
<text x="152.3" y="113.1" transform="rotate(-90 152.3 113.1)">23</text>
<text x="152.9" y="110.6" transform="rotate(-90 152.9 110.6)">P1_1</text>
<text x="153.6" y="113.1" transform="rotate(-90 153.6 113.1)">24</text>
<text x="154.3" y="110.6" transform="rotate(-90 154.3 110.6)">P1_0</text>
<text x="138.8" y="117.1">BLE11X_P2</text>
<text x="140.2" y="115">MOD1</text>
<text x="183.8" y="143.7" transform="rotate(-90 183.8 143.7)">D2</text>
<text x="190.6" y="148.4" transform="rotate(-90 190.6 148.4)">HSMC-C190</text>
<text x="240.6" y="145.4">1</text>
<text x="240.6" y="147.4">3</text>
<text x="240.6" y="149.5">5</text>
<text x="242.4" y="144.1">J11</text>
<text x="248.2" y="145.4">2</text>
<text x="248.2" y="147.4">4</text>
<text x="248.2" y="149.5">6</text>
<text x="240.6" y="151.4">7</text>
<text x="240.6" y="153.5">9</text>
<text x="248.2" y="151.4">8</text>
<text x="248.2" y="153.5">10</text>
<text x="238.5" y="157.5">HEADER_2X5_SMD_1.27MM</text>
</g>
</svg>
